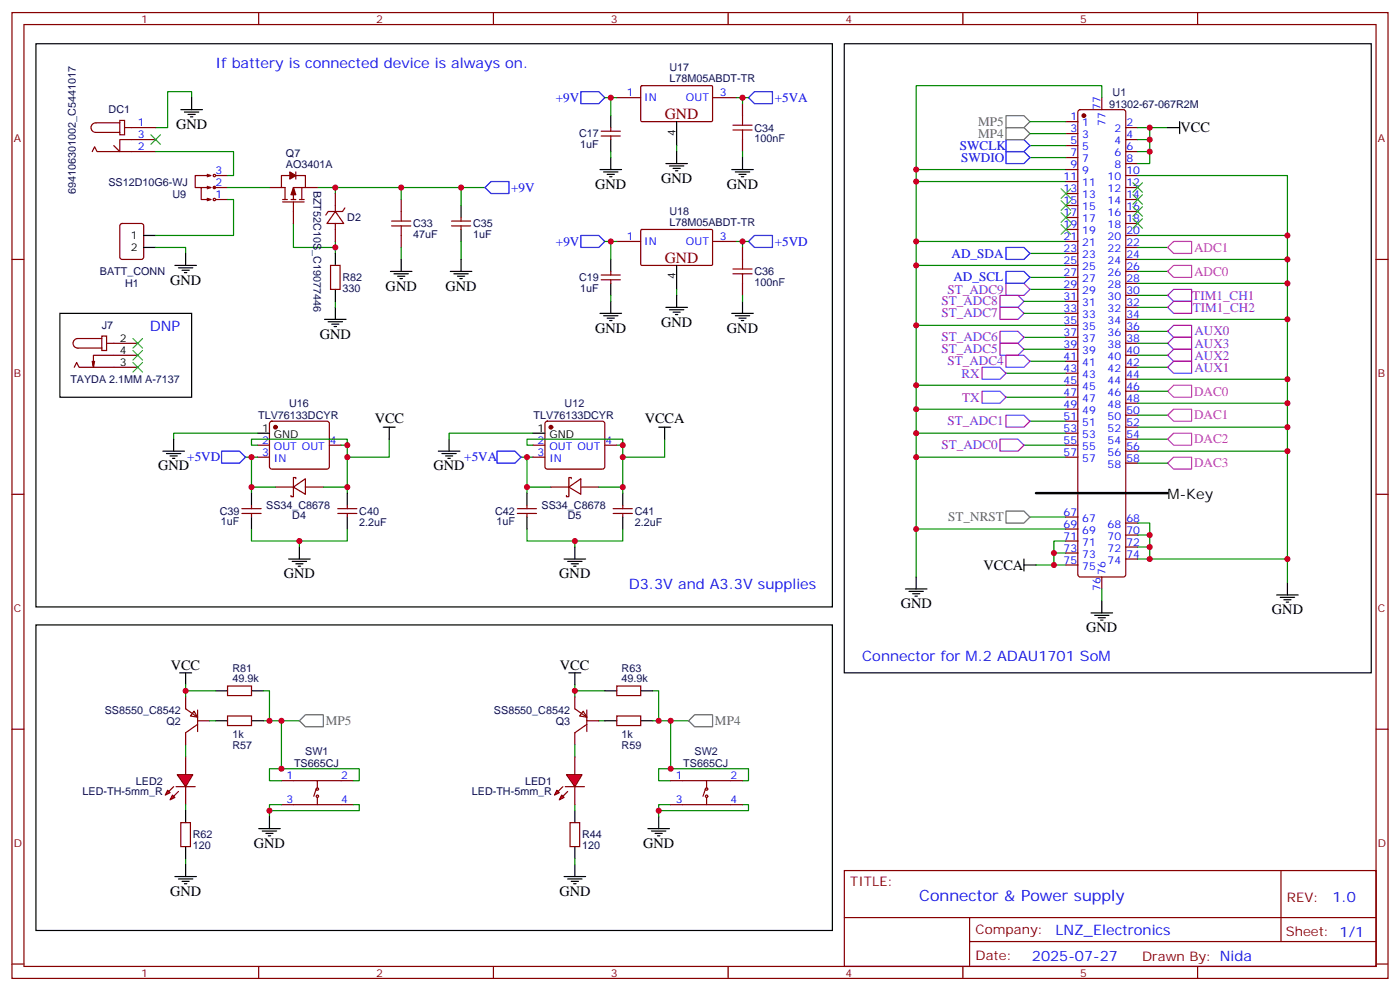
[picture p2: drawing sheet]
<svg xmlns="http://www.w3.org/2000/svg" width="412mm" height="292mm" viewBox="0 0 412 292" stroke-linecap="round" stroke-linejoin="round" font-family="sans-serif">
<g fill="none" stroke="#870000" stroke-width=".35">
<path d="M3.5 3.7h405.4v284.3h-405.4zM7.1 7.2h398.2v277.3h-398.2zM76.2 3.7v3.5M145.3 3.7v3.5M214.5 3.7v3.5M283.6 3.7v3.5M352.8 3.7v3.5M177.1 38.6h5.6M179.9 37.6v1M181.7 28.8h7M188.8 25.4l.3-.2 20.6 .1 .2 .3-.1 10-.3 .2h-20.6l-.2-.3zM209.9 28.8h7.1"/>
<path d="M218.7 30.5v3.5M314 35.8h3.5M314 39.3h3.5M317.7 32.5l.5-.2h12.7l.5 .2 .2 .5v136.2l-.2 .5-.5 .2h-12.7l-.5-.3-.2-.4v-136.2zM324.6 28.8v3.5M331.6 37.6h3.5M79.4 55.2h3.5M83.3 58.7h1.4M83.3 59.4h6.3M85.4 51.7h-2.5v3.5h1.1v3.5M85.7 58.7h1.4M86.4 59.4v6.4"/>
<path d="M87.1 51.7h2.9v3.5M87.1 50.6v2.1M88.2 58.7h1.4M88.9 55.2v3.5M90 55.2h-3.6v3.5M90 55.2h3.5M98.8 57v5.3M118.2 58.7v3.6M177.1 40h5.6M179.9 40v1.1M218.7 41.1v3.5M314 42.9h3.5"/>
<path d="M314 46.4h3.5M314 49.9h3.5M314 53.4h3.5M314 57h3.5M331.6 58.7h3.5M331.6 55.2h3.5M331.6 51.7h3.5M331.6 48.2h3.5M331.6 44.6h3.5M331.6 41.1h3.5M3.5 76.4h3.6M97.4 78.1h2.8v7.1h-2.8z"/>
<path d="M98.8 62.3l2.4 3.5h-4.9zM98.8 65.8v5.3M101.6 61.2l-.7 1.1h-4.2l-.7 1M118.2 69.3v3.5M133 66.5h5.6M133 65.1h5.6M135.8 64v1.1M135.8 66.5v1.1M179.9 79.9v1.1M181.7 71.1h7M188.8 67.7l.3-.1h20.6l.2 .3-.1 10.1-.3 .1h-20.6l-.2-.3zM209.9 71.1h7.1"/>
<path d="M218.7 72.8v3.6M314 60.5h3.5M314 64h3.5M314 67.6h3.5M314 71.1h3.5M314 74.6h3.5M314 78.1h3.5M331.6 76.4h3.5M331.6 79.9h3.5M331.6 72.8h3.5M331.6 69.3h3.5M331.6 65.8h3.5"/>
<path d="M331.6 62.3h3.5M405.3 76.4h3.6M177.1 82.4h5.6M177.1 81h5.6M179.9 82.4v1M218.7 83.4v3.6M314 81.7h3.5M314 85.2h3.5M314 88.7h3.5M314 92.3h3.5M314 95.8h3.5M314 99.3h3.5"/>
<path d="M331.6 97.5h3.5M331.6 94h3.5M331.6 90.5h3.5M331.6 87h3.5M331.6 83.4h3.5M314 102.8h3.5M314 106.4h3.5M314 109.9h3.5M314 113.4h3.5M314 116.9h3.5M331.6 118.7h3.5M331.6 115.2h3.5"/>
<path d="M331.6 111.7h3.5M331.6 108.1h3.5M331.6 104.6h3.5M331.6 101.1h3.5M75.8 131.1h3.6M75.8 134.6h3.6M79.6 124.2l.5-.2h16.2l.5 .2 .2 .5v12.7l-.2 .5-.5 .2h-16.2l-.5-.2-.2-.5v-12.7zM97 131.1h3.5M157 131.1h3.5M157 134.6h3.5M160.7 124.2l.5-.2h16.2l.5 .2 .3 .5v12.7l-.3 .5-.5 .2h-16.2l-.5-.2-.2-.5v-12.7zM178.2 131.1h3.5"/>
<path d="M314 120.5h3.5M314 124h3.5M314 127.5h3.5M314 131.1h3.5M314 134.6h3.5M331.6 136.3h3.5M331.6 132.8h3.5M331.6 129.3h3.5M331.6 125.8h3.5M331.6 122.2h3.5M3.5 145.5h3.6M71.3 151.2h5.6"/>
<path d="M71.3 149.8h5.6M74.1 148.7v1.1M74.1 151.2v1M81.1 143.4h5.3M86.4 143.4l3.6-2.5v4.6zM86.4 143.4v2.8h-.7v-.3M87.1 140.9v-.3h-.7v2.8M90 143.4h5.2M99.5 151.2h5.6M99.5 149.8h5.6M102.3 148.7v1.1M102.3 151.2v1"/>
<path d="M152.4 151.2h5.6M152.4 149.8h5.6M155.2 148.7v1.1M155.2 151.2v1M162.3 143.4h5.3M167.6 143.4l3.5-2.5v4.6zM167.6 143.4v2.8h-.7v-.3M168.3 140.9v-.3h-.7v2.8M171.1 143.4h5.3M180.6 151.2h5.7M180.6 149.8h5.7M183.4 148.7v1.1"/>
<path d="M183.4 151.2v1M314 152.2h3.5M314 155.8h3.5M314 159.3h3.5M331.6 157.5h3.5M331.6 154h3.5M405.3 145.5h3.6M314 162.8h3.5M314 166.3h3.5M324.6 169.9v3.5M331.6 164.6h3.5M331.6 161h3.5"/>
<path d="M3.5 214.7h3.6M405.3 214.7h3.6M248.7 256.3h156.6v28.2h-156.6zM377.3 256.3v20.9M248.7 270.1h156.5M285.6 277.2h119.6M285.6 270.1v14.2M3.5 283.8h3.6M76.2 284.5v3.5M145.3 284.5v3.5M214.5 284.5v3.5M283.6 284.5v3.5"/>
<path d="M352.8 284.5v3.5M405.3 283.8h3.6"/>
</g>
<g fill="none" stroke="#000" stroke-width=".35">
<path d="M10.6 12.9h234.6v165.8h-234.6zM248.7 12.9h155.2v185.2h-155.2zM53.3 32.3h6.3M54.3 33h4.3M55.4 33.7h2.1M56.1 34.4h.7M56.4 28.8v3.5M179.9 34v3.6M199.3 35.8v7.1M344 37.6h3.5M347.5 35.8v3.5M176.7 49.9h6.4"/>
<path d="M177.8 50.6h4.2M178.9 51.3h2.1M179.6 52h.7M179.9 41.1v3.5M179.9 46.4v3.5M196.1 48.2h6.4M197.2 48.9h4.2M198.3 49.6h2.1M199 50.3h.7M199.3 44.6v3.6M215.5 49.9h6.4M216.6 50.6h4.2"/>
<path d="M217.7 51.3h2.1M218.4 52h.7M218.7 46.4v3.5M98.8 74.6v3.5M115 79.9h6.4M118.2 76.4v3.5M132.6 79.9h6.4M135.8 60.5v3.5M135.8 67.6v3.5M135.8 76.4v3.5M179.9 76.4v3.5M199.3 78.1v7.1"/>
<path d="M95.6 94h6.4M96.7 94.7h4.2M97.7 95.4h2.1M98.4 96.1h.7M98.8 85.2v3.5M98.8 90.5v3.5M116.1 80.6h4.2M117.1 81.3h2.1M117.8 82h.7M133.7 80.6h4.2M134.8 81.3h2.1M135.5 82h.7"/>
<path d="M176.7 92.3h6.4M177.8 93h4.2M178.9 93.7h2.1M179.6 94.4h.7M179.9 83.4v3.6M179.9 88.7v3.6M196.1 90.5h6.4M197.2 91.2h4.2M198.3 91.9h2.1M199 92.6h.7M199.3 87v3.5M215.5 92.3h6.4"/>
<path d="M216.6 93h4.2M217.7 93.7h2.1M218.4 94.4h.7M218.7 88.7v3.6M48 132.8h6.3M49 133.5h4.3M50.1 134.2h2.1M50.8 134.9h.7M51.2 129.3v3.5M75.8 127.5h3.6M112.9 125.8h3.5M114.7 125.8v3.5"/>
<path d="M129.1 132.8h6.4M130.2 133.5h4.2M131.2 134.2h2.1M131.9 134.9h.7M132.3 129.3v3.5M157 127.5h3.5M194 125.8h3.6M195.8 125.8v3.5M74.1 145.2v3.5M74.1 152.2v3.6M102.3 145.2v3.5M102.3 152.2v3.6"/>
<path d="M155.2 145.2v3.5M155.2 152.2v3.6M183.4 145.2v3.5M183.4 152.2v3.6M85 164.6h6.4M86.1 165.3h4.2M87.1 166h2.2M87.8 166.7h.7M88.2 161v3.6M166.2 164.6h6.3M167.2 165.3h4.2M168.3 166h2.1"/>
<path d="M169 166.7h.7M169.3 161v3.6M266.7 173.4h6.3M267.8 174.1h4.2M268.8 174.8h2.1M269.5 175.5h.7M269.9 169.9v3.5M301.6 166.3h3.6M301.6 164.6v3.5M324.6 176.9v3.5M376.1 175.2h6.3M377.1 175.9h4.3"/>
<path d="M378.2 176.6h2.1M378.9 177.3h.7M379.2 171.6v3.6M321.4 180.4h6.3M322.4 181.2h4.3M323.5 181.9h2.1M324.2 182.6h.7"/>
</g>
<g fill="none" stroke="#008700" stroke-width=".35">
<path d="M56.4 28.8v-1.8h-7v10.6h-3.5M178.2 28.8h3.5M179.9 28.8v5.2M217 28.8h3.5M218.7 28.8v1.7M303.4 35.8h10.6M303.4 39.3h10.6M324.6 28.8v-3.6h-54.7v24.7M335.1 37.6h3.6v3.5h-3.6M338.7 37.6h5.3M93.5 55.2h49.4M98.8 55.2v1.8"/>
<path d="M118.2 55.2v3.5M135.8 55.2v5.3M179.9 44.6v1.8M199.3 42.9v1.7M218.7 44.6v1.8M269.9 53.4v17.7M303.4 46.4h10.6M303.4 42.9h10.6M314 49.9h-44.1v3.5h44.1M335.1 51.7h44.1v17.6M338.7 41.1v3.5h-3.6M338.7 44.6v3.6h-3.6"/>
<path d="M86.4 65.8v7h12.4M98.8 71.1v3.5M118.2 72.8v3.6M135.8 71.1v5.3M178.2 71.1h3.5M179.9 71.1v5.3M217 71.1h3.5M218.7 71.1v1.7M269.9 78.1h44.1M303.4 74.6h10.6M314 71.1h-44.1v63.5h44.1M335.1 69.3h44.1v102.3"/>
<path d="M335.1 76.4h44.1M335.1 79.9h8.9M335.1 72.8h8.9M98.8 88.7v1.8M179.9 87v1.7M199.3 85.2v1.8M218.7 87v1.7M269.9 95.8h44.1M301.6 88.7h12.4M301.6 92.3h12.4M301.6 99.3h12.4M303.4 81.7h10.6"/>
<path d="M303.4 85.2h10.6M335.1 94h44.1M335.1 83.4h44.1M335.1 90.5h8.9M335.1 87h8.9M335.1 97.5h8.9M269.9 113.4h44.1M296.3 109.9h17.7M296.3 116.9h17.7M301.6 102.8h12.4M303.4 106.4h10.6M335.1 111.7h44.1"/>
<path d="M335.1 118.7h44.1M335.1 108.1h8.9M335.1 115.2h8.9M335.1 104.6h8.9M335.1 101.1h8.9M72.3 134.6h1.8M75.8 127.5h-24.6v1.8M75.8 134.6h-1.7v10.6M75.8 131.1h-1.7v-1.8h28.2v1.8M100.5 131.1h1.8v14.1M114.7 129.3v5.3h-12.4M153.5 134.6h1.7"/>
<path d="M157 134.6h-1.8v10.6M157 127.5h-24.7v1.8M157 131.1h-1.8v-1.8h28.2v1.8M181.7 131.1h1.7v14.1M195.8 129.3v5.3h-12.4M269.9 127.5h44.1M269.9 120.5h44.1M269.9 134.6v21.2M301.6 131.1h12.4M303.4 124h10.6M335.1 132.8h44.1M335.1 129.3h8.9"/>
<path d="M335.1 122.2h8.9M335.1 125.8h44.1M335.1 136.3h8.9M74.1 155.8v3.5h28.2v-3.5M74.1 143.4h7M88.2 159.3v1.7M95.2 143.4h7.1M155.2 155.8v3.5h28.2v-3.5M155.2 143.4h7.1M169.3 159.3v1.7M176.4 143.4h7M303.4 152.2h10.6"/>
<path d="M314 155.8h-44.1v14.1M314 159.3h-3.6v3.5M335.1 157.5h3.6v3.5h-3.6M335.1 154h3.6v3.5M305.2 166.3h8.8M314 162.8h-3.6v3.5M324.6 173.4v3.5M338.7 161v3.6h-3.6M338.7 164.6h40.5"/>
</g>
<path d="M296.3 34h5.3l1.8 1.8-1.8 1.8h-5.3zM296.3 37.6h5.3l1.8 1.7-1.8 1.8h-5.3zM296.3 150.5h5.3l1.8 1.7-1.8 1.8h-5.3z" fill="none" stroke="#666" stroke-width=".35"/>
<g fill="none" stroke="#90f" stroke-width=".35">
<path d="M294.6 87h5.3l1.7 1.7-1.7 1.8h-5.3zM294.6 90.5h5.3l1.7 1.8-1.7 1.7h-5.3zM294.6 97.5h5.3l1.7 1.8-1.7 1.8h-5.3zM296.3 83.4h5.3l1.8 1.8-1.8 1.8h-5.3zM344 97.5l1.7-1.7h5.3v3.5h-5.3zM345.7 99.3h5.3v3.5h-5.3l-1.7-1.7zM345.7 85.2h5.3v3.5h-5.3l-1.7-1.7zM345.7 88.7h5.3v3.6h-5.3l-1.7-1.8zM289.3 115.2h5.3l1.7 1.7-1.7 1.8h-5.3zM289.3 108.1h5.3l1.7 1.8-1.7 1.8h-5.3zM294.6 101.1h5.3l1.7 1.7-1.7 1.8h-5.3zM296.3 104.6h5.3l1.8 1.8-1.8 1.7h-5.3z"/>
<path d="M344 104.6l1.7-1.8h5.3v3.6h-5.3zM345.7 106.4h5.3v3.5h-5.3l-1.7-1.8zM294.6 129.3h5.3l1.7 1.8-1.7 1.7h-5.3zM296.3 122.2h5.3l1.8 1.8-1.8 1.8h-5.3z"/>
</g>
<path d="M171.1 27h5.3l1.8 1.8-1.8 1.7h-5.3zM220.5 28.8l1.7-1.8h5.3v3.5h-5.3zM144.6 53.4h5.3v3.6h-5.3l-1.7-1.8zM296.3 41.1h5.3l1.8 1.8-1.8 1.7h-5.3zM296.3 44.6h5.3l1.8 1.8-1.8 1.8h-5.3zM171.1 69.3h5.3l1.8 1.8-1.8 1.7h-5.3zM220.5 71.1l1.7-1.8h5.3v3.5h-5.3zM296.3 79.9h5.3l1.8 1.8-1.8 1.7h-5.3zM296.3 72.8h5.3l1.8 1.8-1.8 1.8h-5.3zM65.3 132.8h5.3l1.7 1.8-1.7 1.7h-5.3zM146.4 132.8h5.3l1.8 1.8-1.8 1.7h-5.3z" fill="none" stroke="#00f" stroke-width=".35"/>
<g fill="#870000" stroke="#870000" stroke-width=".35">
<path d="M86.4 55.2l.7 2.1h-1.4z"/>
<path d="M85.4 50.6l1.7 1.1-1.7 1z"/>
<circle cx="319.3" cy="34" r=".53"/>
<circle cx="81.1" cy="125.8" r=".53"/>
<circle cx="162.3" cy="125.8" r=".53"/>
</g>
<path d="M345.7 71.1h5.3v3.5h-5.3l-1.7-1.8zM345.7 78.1h5.3v3.6h-5.3l-1.7-1.8zM345.7 113.4h5.3v3.5h-5.3l-1.7-1.7zM344 129.3l1.7-1.8h5.3v3.6h-5.3zM344 136.3l1.7-1.7h5.3v3.5h-5.3zM345.7 120.5h5.3v3.5h-5.3l-1.7-1.8z" fill="none" stroke="#f0f" stroke-width=".35"/>
<g fill="none" stroke="#3c3" stroke-width=".35">
<path d="M312.6 55.6l2.8 2.8M312.6 59.1l2.8 2.8M315.4 55.6l-2.8 2.8M315.4 59.1l-2.8 2.8M333.7 53.8l2.8 2.8M333.7 57.3l2.8 2.8M336.5 53.8l-2.8 2.8M336.5 57.3l-2.8 2.8M312.6 62.6l2.8 2.8M312.6 66.1l2.8 2.9M315.4 62.6l-2.8 2.8M315.4 66.1l-2.8 2.9"/>
<path d="M333.7 60.9l2.8 2.8M333.7 64.4l2.8 2.8M336.5 60.9l-2.8 2.8M336.5 64.4l-2.8 2.8"/>
</g>
<path d="M305.2 145.2h38.8" fill="none" stroke="#000" stroke-width=".71"/>
<path d="M215.9 38.3h5.6M215.9 36.9h5.6M218.7 34v2.9M218.7 38.3v2.8M115.4 66.5h5.6M115.4 65.1h5.6M118.2 62.3v2.8M118.2 66.5v2.8M215.9 79.2h5.6M218.7 76.4v2.8M215.9 80.6h5.6M218.7 80.6v2.8" fill="none" stroke="#a10000" stroke-width=".35"/>
<g fill="#f00" stroke="#870000" stroke-width=".35">
<path d="M52.2 228.1h4.6l-2.1 3.5z"/>
<path d="M51.9 231.6h5.6z"/>
</g>
<g fill="#870000" stroke="#870000" stroke-width=".35">
<path d="M51.2 231.6l-1.5 1.4z"/>
<path d="M52.6 233l-1.4 1.4z"/>
</g>
<g fill="#f00" stroke="#870000" stroke-width=".35">
<path d="M49.4 232.7l.7 .7-1.4 .7z"/>
<path d="M50.8 234.1l.7 .7-1.4 .7z"/>
</g>
<g fill="none" stroke="#870000" stroke-width=".35">
<path d="M54.7 205.1v3.6l3.5 2.4M57.1 209.4l1.1 1.7-2.1-.3zM58.2 213.3l-3.5 2.4v3.6M58.2 209v6.4M58.2 212.2h3.5M67 202h7.1v2.8h-7.1zM67 210.8h7.1v2.8h-7.1zM169.3 205.1v3.6l3.6 2.4M171.8 209.4l1.1 1.7-2.2-.3zM172.9 212.2h3.5M172.9 209v6.4M172.9 213.3l-3.6 2.4v3.6"/>
<path d="M181.7 210.8h7v2.8h-7zM181.7 202h7v2.8h-7zM54.7 222.8v5.3M54.7 231.6v5.3M82.9 229.8h21.2M82.9 236.9h21.2M93.1 232.3l-.7 2.1M93.5 234.8v2.1M93.5 229.8v2.2M197.6 229.8h21.1M197.6 236.9h21.1M207.8 232.3l-.7 2.1"/>
<path d="M208.1 234.8v2.1M208.1 229.8v2.2M53.3 242.2h2.8v7h-2.8zM167.9 242.2h2.8v7h-2.8z"/>
<circle cx="93.5" cy="232.3" r=".35"/>
<circle cx="93.5" cy="234.4" r=".35"/>
<circle cx="208.1" cy="234.4" r=".35"/>
<circle cx="208.1" cy="232.3" r=".35"/>
</g>
<g fill="none" stroke="#000" stroke-width=".35">
<path d="M52.9 198.1h3.5M54.7 198.1v3.5M167.6 198.1h3.5M169.3 198.1v3.5M63.5 203.4h3.5M63.5 212.2h3.5M74.1 203.4h3.5M74.1 212.2h3.5M178.2 203.4h3.5M178.2 212.2h3.5M188.7 203.4h3.6M188.7 212.2h3.6"/>
<path d="M54.7 238.7v3.5M169.3 238.7v3.5M51.5 258.1h6.4M52.6 258.8h4.2M53.6 259.5h2.1M54.7 249.2v3.6M54.7 254.5v3.6M76.2 243.9h6.3M77.3 244.7h4.2M78.3 245.4h2.1M79 246.1h.7M79.4 240.4v3.5"/>
<path d="M166.2 258.1h6.3M167.2 258.8h4.2M168.3 259.5h2.1M169.3 249.2v3.6M169.3 254.5v3.6M190.9 243.9h6.3M191.9 244.7h4.2M193 245.4h2.1M193.7 246.1h.7M194 240.4v3.5M54.3 260.2h.7M169 260.2h.7"/>
</g>
<g fill="none" stroke="#008700" stroke-width=".35">
<path d="M54.7 203.4h8.8M54.7 201.6v3.5M54.7 219.3v3.5M61.7 212.2h1.8M77.6 203.4h1.8v8.8M77.6 212.2h10.6M82.9 212.2v14.1M169.3 203.4h8.9M169.3 201.6v3.5M169.3 219.3v3.5M176.4 212.2h1.8M192.3 203.4h1.7v8.8"/>
<path d="M192.3 212.2h10.5M197.6 212.2v14.1M54.7 236.9v1.8M82.9 236.9h-3.5v3.5M82.9 229.8h-3.5v-3.5h26.4v3.5h-1.7M104.1 236.9h1.7v1.8h-26.4M169.3 236.9v1.8M197.6 229.8h-3.6v-3.5h26.5v3.5h-1.8M197.6 236.9h-3.6v3.5M218.7 236.9h1.8v1.8h-26.5M54.7 252.8v1.7M169.3 252.8v1.7"/>
</g>
<g fill="#f00" stroke="#870000" stroke-width=".35">
<path d="M166.9 228.1h4.5l-2.1 3.5z"/>
<path d="M166.5 231.6h5.7z"/>
</g>
<g fill="#870000" stroke="#870000" stroke-width=".35">
<path d="M164.4 233l1.4-1.4z"/>
<path d="M167.2 233l-1.4 1.4z"/>
</g>
<g fill="#f00" stroke="#870000" stroke-width=".35">
<path d="M164 232.7l.7 .7-1.4 .7z"/>
<path d="M165.5 234.1l.7 .7-1.5 .7z"/>
</g>
<g fill="none" stroke="#870000" stroke-width=".35">
<path d="M35.3 35.5h1.4v4.2h-1.4zM35.3 36.2h-7.1a1.41 1.41 0 0 0-1.4 1.4 1.41 1.41 0 0 0 1.4 1.4h7.1M36.7 37.6h9.2M27.2 44.6l.7-1.4 .7 1.4h17.3M45.9 41.1h-10.6v3.5l-1.8-1.7M61 58.4l1.1 .3M61 54.9l1.1 .3M61 51.3l1.1 .4-1.1 .3M61.7 51.7h-4.2v3.5h1.8M62.1 55.2h-2.8v3.5h2.8M62.1 58.7l-1.1 .4M62.1 55.2l-1.1 .4"/>
<path d="M62.8 55.2h4.2M63.5 51.7h3.5M63.5 58.7h3.5M35.5 66l.5-.2h5.6l.7 .4v9.5l-.4 .6-5.9 .1-.7-.5v-9.4zM30 99h1.4v4.2h-1.4zM30 99.7h-7.1a1.41 1.41 0 0 0-1.4 1.4 1.41 1.41 0 0 0 1.4 1.4h7.1M21.9 108.1l.7-1.4 .7 1.4h17.3M27.9 106.4l-.4 1.7M31.4 101.1h9.2M40.6 104.6h-13.1v3.5l-.3-1.7M169.3 222.8v5.3M169.3 231.6v5.3"/>
<circle cx="63.1" cy="58.7" r=".35"/>
<circle cx="63.1" cy="51.7" r=".35"/>
<circle cx="63.1" cy="55.2" r=".35"/>
</g>
<path d="M42.3 69.3h3.6M42.3 72.8h3.6M51.5 78.1h6.4M52.6 78.8h4.2M53.6 79.6h2.1M54.7 74.6v3.5M17.6 92.3h38.8v24.6h-38.8zM54.3 80.3h.7M10.6 184h234.6v89.9h-234.6z" fill="none" stroke="#000" stroke-width=".35"/>
<path d="M45.9 44.6h22.9v7.1h-1.8M67 58.7h1.8v10.6h-22.9M67 55.2h12.4M45.9 72.8h8.8v1.8" fill="none" stroke="#008700" stroke-width=".35"/>
<path d="M44.4 39.7l2.9 2.8M47.3 39.7l-2.9 2.8M39.2 99.7l2.8 2.8M42 99.7l-2.8 2.8M39.2 103.2l2.8 2.8M39.2 106.7l2.8 2.8M42 103.2l-2.8 2.8M42 106.7l-2.8 2.8" fill="none" stroke="#3c3" stroke-width=".35"/>
<path d="M90 210.4h5.2v3.6h-5.2l-1.8-1.8zM204.6 210.4h5.3v3.6h-5.3l-1.8-1.8z" fill="none" stroke="#666" stroke-width=".35"/>
<g fill="#c00">
<circle cx="269.9" cy="127.5" r=".88"/>
<circle cx="269.9" cy="120.5" r=".88"/>
<circle cx="269.9" cy="113.4" r=".88"/>
<circle cx="269.9" cy="95.8" r=".88"/>
<circle cx="310.4" cy="166.3" r=".88"/>
<circle cx="310.4" cy="162.8" r=".88"/>
<circle cx="269.9" cy="78.1" r=".88"/>
<circle cx="338.7" cy="161" r=".88"/>
<circle cx="338.7" cy="37.6" r=".88"/>
<circle cx="338.7" cy="41.1" r=".88"/>
<circle cx="338.7" cy="157.5" r=".88"/>
<circle cx="338.7" cy="44.6" r=".88"/>
<circle cx="379.2" cy="76.4" r=".88"/>
<circle cx="379.2" cy="83.4" r=".88"/>
<circle cx="379.2" cy="132.8" r=".88"/>
<circle cx="379.2" cy="125.8" r=".88"/>
<circle cx="379.2" cy="118.7" r=".88"/>
<circle cx="379.2" cy="111.7" r=".88"/>
<circle cx="379.2" cy="94" r=".88"/>
<circle cx="338.7" cy="164.6" r=".88"/>
<circle cx="379.2" cy="164.6" r=".88"/>
<circle cx="379.2" cy="69.3" r=".88"/>
<circle cx="269.9" cy="53.4" r=".88"/>
<circle cx="269.9" cy="71.1" r=".88"/>
<circle cx="269.9" cy="155.8" r=".88"/>
<circle cx="269.9" cy="134.6" r=".88"/>
<circle cx="269.9" cy="49.9" r=".88"/>
<circle cx="118.2" cy="55.2" r=".88"/>
<circle cx="135.8" cy="55.2" r=".88"/>
<circle cx="74.1" cy="134.6" r=".88"/>
<circle cx="88.2" cy="159.3" r=".88"/>
<circle cx="102.3" cy="134.6" r=".88"/>
<circle cx="183.4" cy="134.6" r=".88"/>
<circle cx="169.3" cy="159.3" r=".88"/>
<circle cx="155.2" cy="134.6" r=".88"/>
<circle cx="74.1" cy="143.4" r=".88"/>
<circle cx="102.3" cy="143.4" r=".88"/>
<circle cx="155.2" cy="143.4" r=".88"/>
<circle cx="183.4" cy="143.4" r=".88"/>
<circle cx="183.4" cy="131.1" r=".88"/>
<circle cx="102.3" cy="131.1" r=".88"/>
<circle cx="98.8" cy="72.8" r=".88"/>
<circle cx="98.8" cy="55.2" r=".88"/>
<circle cx="179.9" cy="28.8" r=".88"/>
<circle cx="179.9" cy="71.1" r=".88"/>
<circle cx="218.7" cy="28.8" r=".88"/>
<circle cx="218.7" cy="71.1" r=".88"/>
<circle cx="79.4" cy="212.2" r=".88"/>
<circle cx="54.7" cy="203.4" r=".88"/>
<circle cx="79.4" cy="238.7" r=".88"/>
<circle cx="82.9" cy="212.2" r=".88"/>
<circle cx="82.9" cy="226.3" r=".88"/>
<circle cx="197.6" cy="226.3" r=".88"/>
<circle cx="197.6" cy="212.2" r=".88"/>
<circle cx="194" cy="238.7" r=".88"/>
<circle cx="169.3" cy="203.4" r=".88"/>
<circle cx="194" cy="212.2" r=".88"/>
</g>
<g font-size="4.6" fill="#800">
<text x="195.8" y="35.1">GND</text>
<text x="195.8" y="77.4">GND</text>
</g>
<text font-size="4.6" fill="#00f" x="270.8" y="265.3">Connector &amp; Power supply</text>
<g font-size="4.2" fill="#00f">
<text x="63.5" y="19.9">If battery is connected device is always on.</text>
<text x="44.1" y="97.5">DNP</text>
<text x="185.2" y="173.4">D3.3V and A3.3V supplies</text>
<text x="254" y="194.6">Connector for M.2 ADAU1701 SoM</text>
<text x="392.5" y="265.6">1.0</text>
<text x="310.9" y="275.1">LNZ_Electronics</text>
<text x="304" y="282.9">2025-07-27</text>
</g>
<g font-size="4.2">
<text x="51.9" y="37.9">GND</text>
<text x="347.7" y="39">VCC</text>
<text x="194.7" y="53.8">GND</text>
<text x="175.3" y="55.6">GND</text>
<text x="214.1" y="55.6">GND</text>
<text x="50.1" y="83.8">GND</text>
<text x="113.6" y="85.5">GND</text>
<text x="131.2" y="85.5">GND</text>
<text x="94.2" y="99.7">GND</text>
<text x="175.3" y="97.9">GND</text>
<text x="194.7" y="96.1">GND</text>
<text x="214.1" y="97.9">GND</text>
<text x="110.4" y="124.7">VCC</text>
<text x="189.9" y="124.7">VCCA</text>
<text x="46.6" y="138.5">GND</text>
<text x="127.7" y="138.5">GND</text>
<text x="344" y="146.9">M-Key</text>
<text x="289.7" y="167.8">VCCA</text>
<text x="83.6" y="170.2">GND</text>
<text x="164.7" y="170.2">GND</text>
<text x="265.3" y="179">GND</text>
<text x="374.7" y="180.8">GND</text>
<text x="320" y="186.1">GND</text>
<text x="50.3" y="197.4">VCC</text>
<text x="164.9" y="197.4">VCC</text>
<text x="74.8" y="249.6">GND</text>
<text x="189.4" y="249.6">GND</text>
<text x="50.1" y="263.7">GND</text>
<text x="164.8" y="263.7">GND</text>
</g>
<g font-size="3.9" fill="#00f">
<text x="163.7" y="30.1">+9V</text>
<text x="228.2" y="30.1">+5VA</text>
<text x="282.7" y="44.1">SWCLK</text>
<text x="283.1" y="47.6">SWDIO</text>
<text x="150.5" y="56.4">+9V</text>
<text x="163.8" y="72.4">+9V</text>
<text x="228.2" y="72.4">+5VD</text>
<text x="280.3" y="75.8">AD_SDA</text>
<text x="280.9" y="82.9">AD_SCL</text>
<text x="55.2" y="135.7">+5VD</text>
<text x="136.8" y="135.8">+5VA</text>
</g>
<g font-size="3.9" fill="#666">
<text x="288.1" y="37.2">MP5</text>
<text x="288.1" y="40.7">MP4</text>
<text x="279.3" y="153.5">ST_NRST</text>
<text x="96" y="213.3">MP5</text>
<text x="210.6" y="213.3">MP4</text>
</g>
<g font-size="3.9" fill="#f0f">
<text x="351.7" y="74.1">ADC1</text>
<text x="351.7" y="81.2">ADC0</text>
<text x="351.7" y="116.4">DAC0</text>
<text x="351.7" y="123.5">DAC1</text>
<text x="351.7" y="130.5">DAC2</text>
<text x="351.7" y="137.6">DAC3</text>
</g>
<g font-size="3.9" fill="#90f">
<text x="277.3" y="89.9">ST_ADC8</text>
<text x="279.1" y="86.4">ST_ADC9</text>
<text x="351.2" y="88.3">TIM1_CH1</text>
<text x="277.3" y="93.5">ST_ADC7</text>
<text x="351.3" y="91.8">TIM1_CH2</text>
<text x="277.3" y="100.5">ST_ADC6</text>
<text x="351.8" y="98.7">AUX0</text>
<text x="277.3" y="104">ST_ADC5</text>
<text x="279.1" y="107.6">ST_ADC4</text>
<text x="351.8" y="106">AUX2</text>
<text x="351.8" y="102.4">AUX3</text>
<text x="283.2" y="111.1">RX</text>
<text x="351.8" y="109.5">AUX1</text>
<text x="283.4" y="118.2">TX</text>
<text x="279.1" y="125.2">ST_ADC1</text>
<text x="277.3" y="132.3">ST_ADC0</text>
</g>
<g font-size="3.9" fill="#800">
<text x="250.5" y="260.9">TITLE:</text>
<text x="379.1" y="265.6">REV:</text>
<text x="287.4" y="275.1">Company:</text>
<text x="378.7" y="275.7">Sheet: 1/1</text>
<text x="287.4" y="282.8">Date:</text>
<text x="336.4" y="282.8">Drawn By: Nida</text>
</g>
<g font-size="3.2" fill="#800">
<text x="41.6" y="6.7">1</text>
<text x="110.8" y="6.7">2</text>
<text x="179.9" y="6.7">3</text>
<text x="249.1" y="6.7">4</text>
<text x="318.2" y="6.7">5</text>
<text x="4.1" y="41.8">A</text>
<text x="405.9" y="41.8">A</text>
<text x="4.1" y="110.9">B</text>
<text x="405.9" y="110.9">B</text>
<text x="4.1" y="180.1">C</text>
<text x="405.9" y="180.1">C</text>
<text x="4.1" y="249.2">D</text>
<text x="405.9" y="249.2">D</text>
<text x="41.6" y="287.5">1</text>
<text x="110.8" y="287.5">2</text>
<text x="179.9" y="287.5">3</text>
<text x="249.1" y="287.5">4</text>
<text x="318.2" y="287.5">5</text>
</g>
<g font-size="3.2" fill="#000080">
<text x="197.2" y="21">U17</text>
<text x="197.2" y="24.2">L78M05ABDT-TR</text>
<text x="327.7" y="28.1">U1</text>
<text x="32" y="33.4">DC1</text>
<text x="326.7" y="31.6">91302-67-067R2M</text>
<text x="170.6" y="40.5">C17</text>
<text x="222.2" y="41.9">100nF</text>
<text x="222.2" y="38.7">C34</text>
<text x="84.2" y="46.3">Q7</text>
<text x="170.9" y="43.7">1uF</text>
<text x="84.2" y="49.6">AO3401A</text>
<text x="22.3" y="57.1" transform="rotate(-90 22.3 57.1)">694106301002_C5441017</text>
<text x="31.9" y="54.6">SS12D10G6-WJ</text>
<text x="50.8" y="58.1">U9</text>
<text x="92.3" y="56.1" transform="rotate(90 92.3 56.1)">BZT52C10S_C19077446</text>
<text x="102.3" y="65.2">D2</text>
<text x="197.2" y="63.3">U18</text>
<text x="121.7" y="70.1">47uF</text>
<text x="121.7" y="67">C33</text>
<text x="139.3" y="70.2">1uF</text>
<text x="139.3" y="66.9">C35</text>
<text x="197.2" y="66.5">L78M05ABDT-TR</text>
<text x="29.4" y="81.1">BATT_CONN</text>
<text x="100.9" y="82.8">R82</text>
<text x="170.6" y="82.8">C19</text>
<text x="222.2" y="81.1">C36</text>
<text x="36.9" y="84.6">H1</text>
<text x="100.9" y="86">330</text>
<text x="170.9" y="86">1uF</text>
<text x="222.2" y="84.2">100nF</text>
<text x="30" y="97">J7</text>
<text x="20.7" y="112.8">TAYDA 2.1MM A-7137</text>
<text x="85.2" y="119.9">U16</text>
<text x="166.3" y="119.9">U12</text>
<text x="76.1" y="123.4">TLV76133DCYR</text>
<text x="157.2" y="123.4">TLV76133DCYR</text>
<text x="78.4" y="150">SS34_C8678</text>
<text x="159.5" y="150">SS34_C8678</text>
<text x="64.7" y="151.5">C39</text>
<text x="65.1" y="154.7">1uF</text>
<text x="86.1" y="152.9">D4</text>
<text x="105.8" y="154.8">2.2uF</text>
<text x="105.8" y="151.6">C40</text>
<text x="145.9" y="151.5">C42</text>
<text x="146.2" y="154.7">1uF</text>
<text x="167.2" y="152.9">D5</text>
<text x="187" y="154.8">2.2uF</text>
<text x="187" y="151.6">C41</text>
<text x="68.4" y="197.7">R81</text>
<text x="183.1" y="197.7">R63</text>
<text x="68.4" y="200.9">49.9k</text>
<text x="183.1" y="200.9">49.9k</text>
<text x="30.9" y="210.3">SS8550_C8542</text>
<text x="49" y="213.5">Q2</text>
<text x="145.5" y="210.3">SS8550_C8542</text>
<text x="163.7" y="213.5">Q3</text>
<text x="68.4" y="217.1">1k</text>
<text x="68.4" y="220.4">R57</text>
<text x="183.1" y="217.1">1k</text>
<text x="183.1" y="220.4">R59</text>
<text x="86.6" y="225.7">TS665CJ</text>
<text x="89.9" y="222.2">SW1</text>
<text x="201.3" y="225.7">TS665CJ</text>
<text x="204.6" y="222.2">SW2</text>
<text x="40" y="231">LED2</text>
<text x="154.7" y="231">LED1</text>
<text x="24.3" y="234.1">LED-TH-5mm_R</text>
<text x="139" y="234.1">LED-TH-5mm_R</text>
<text x="56.8" y="250">120</text>
<text x="56.8" y="246.8">R62</text>
<text x="171.4" y="250">120</text>
<text x="171.4" y="246.8">R44</text>
</g>
<g font-size="3.2" fill="#00f">
<text x="184.6" y="28.4">1</text>
<text x="189.8" y="29.8">IN</text>
<text x="202.1" y="29.8">OUT</text>
<text x="212" y="28.4">3</text>
<text x="315.3" y="35.5">1</text>
<text x="324.2" y="32.3" transform="rotate(-90 324.2 32.3)">77</text>
<text x="40.6" y="37.2">1</text>
<text x="40.6" y="40.7">3</text>
<text x="315.3" y="39">3</text>
<text x="318.8" y="37.2">1</text>
<text x="318.8" y="40.7">3</text>
<text x="325.6" y="37" transform="rotate(-90 325.6 37)">77</text>
<text x="328.3" y="39">2</text>
<text x="331.8" y="40.7">4</text>
<text x="331.8" y="37.2">2</text>
<text x="40.6" y="44.3">2</text>
<text x="315.3" y="42.5">5</text>
<text x="315.3" y="46">7</text>
<text x="318.8" y="44.3">5</text>
<text x="318.8" y="47.8">7</text>
<text x="328.3" y="46">6</text>
<text x="328.3" y="42.5">4</text>
<text x="331.8" y="47.8">8</text>
<text x="331.8" y="44.3">6</text>
<text x="63.5" y="51.3">3</text>
<text x="313.3" y="53.1">11</text>
<text x="315.3" y="49.6">9</text>
<text x="318.8" y="51.3">9</text>
<text x="326.3" y="53.1">10</text>
<text x="328.3" y="49.6">8</text>
<text x="331.8" y="51.3">10</text>
<text x="63.5" y="54.9">2</text>
<text x="63.5" y="58.4">1</text>
<text x="313.3" y="56.6">13</text>
<text x="318.8" y="54.9">11</text>
<text x="318.8" y="58.4">13</text>
<text x="326.3" y="56.6">12</text>
<text x="331.8" y="58.4">14</text>
<text x="331.8" y="54.9">12</text>
<text x="313.3" y="60.1">15</text>
<text x="313.3" y="63.7">17</text>
<text x="318.8" y="61.9">15</text>
<text x="318.8" y="65.4">17</text>
<text x="326.3" y="63.7">16</text>
<text x="326.3" y="60.1">14</text>
<text x="331.8" y="65.4">18</text>
<text x="331.8" y="61.9">16</text>
<text x="184.6" y="70.7">1</text>
<text x="212" y="70.7">3</text>
<text x="313.3" y="67.2">19</text>
<text x="313.3" y="70.7">21</text>
<text x="318.8" y="69">19</text>
<text x="326.3" y="70.7">20</text>
<text x="326.3" y="67.2">18</text>
<text x="331.8" y="69">20</text>
<text x="189.8" y="72.1">IN</text>
<text x="202.1" y="72.1">OUT</text>
<text x="313.3" y="74.3">23</text>
<text x="313.3" y="77.8">25</text>
<text x="318.8" y="72.5">21</text>
<text x="318.8" y="76">23</text>
<text x="326.3" y="77.8">24</text>
<text x="326.3" y="74.3">22</text>
<text x="331.8" y="76">24</text>
<text x="331.8" y="72.5">22</text>
<text x="313.3" y="81.3">27</text>
<text x="318.8" y="79.6">25</text>
<text x="318.8" y="83.1">27</text>
<text x="326.3" y="81.3">26</text>
<text x="331.8" y="83.1">28</text>
<text x="331.8" y="79.6">26</text>
<text x="313.3" y="84.8">29</text>
<text x="313.3" y="88.4">31</text>
<text x="318.8" y="86.6">29</text>
<text x="326.3" y="88.4">30</text>
<text x="326.3" y="84.8">28</text>
<text x="331.8" y="86.6">30</text>
<text x="313.3" y="91.9">33</text>
<text x="313.3" y="95.4">35</text>
<text x="318.8" y="90.1">31</text>
<text x="318.8" y="93.7">33</text>
<text x="326.3" y="95.4">34</text>
<text x="326.3" y="91.9">32</text>
<text x="331.8" y="93.7">34</text>
<text x="331.8" y="90.1">32</text>
<text x="313.3" y="99">37</text>
<text x="318.8" y="97.2">35</text>
<text x="318.8" y="100.7">37</text>
<text x="326.3" y="99">36</text>
<text x="331.8" y="100.7">38</text>
<text x="331.8" y="97.2">36</text>
<text x="313.3" y="102.5">39</text>
<text x="313.3" y="106">41</text>
<text x="318.8" y="104.2">39</text>
<text x="318.8" y="107.8">41</text>
<text x="326.3" y="106">40</text>
<text x="326.3" y="102.5">38</text>
<text x="331.8" y="107.8">42</text>
<text x="331.8" y="104.2">40</text>
<text x="313.3" y="109.5">43</text>
<text x="313.3" y="113.1">45</text>
<text x="318.8" y="111.3">43</text>
<text x="326.3" y="113.1">44</text>
<text x="326.3" y="109.5">42</text>
<text x="331.8" y="111.3">44</text>
<text x="313.3" y="116.6">47</text>
<text x="318.8" y="114.8">45</text>
<text x="318.8" y="118.4">47</text>
<text x="326.3" y="116.6">46</text>
<text x="331.8" y="118.4">48</text>
<text x="331.8" y="114.8">46</text>
<text x="313.3" y="120.1">49</text>
<text x="313.3" y="123.6">51</text>
<text x="318.8" y="121.9">49</text>
<text x="318.8" y="125.4">51</text>
<text x="326.3" y="123.6">50</text>
<text x="326.3" y="120.1">48</text>
<text x="331.8" y="125.4">52</text>
<text x="331.8" y="121.9">50</text>
<text x="77.2" y="130.7">2</text>
<text x="97.2" y="130.7">4</text>
<text x="158.3" y="130.7">2</text>
<text x="178.3" y="130.7">4</text>
<text x="313.3" y="127.2">53</text>
<text x="313.3" y="130.7">55</text>
<text x="318.8" y="128.9">53</text>
<text x="326.3" y="130.7">54</text>
<text x="326.3" y="127.2">52</text>
<text x="331.8" y="128.9">54</text>
<text x="77.2" y="134.2">3</text>
<text x="80.7" y="132.5">OUT OUT</text>
<text x="80.7" y="136">IN</text>
<text x="158.3" y="134.2">3</text>
<text x="161.8" y="132.5">OUT OUT</text>
<text x="161.8" y="136">IN</text>
<text x="313.3" y="134.2">57</text>
<text x="318.8" y="132.5">55</text>
<text x="318.8" y="136">57</text>
<text x="326.3" y="137.8">58</text>
<text x="326.3" y="134.2">56</text>
<text x="331.8" y="136">58</text>
<text x="331.8" y="132.5">56</text>
<text x="313.3" y="151.9">67</text>
<text x="313.3" y="155.4">69</text>
<text x="318.8" y="153.6">67</text>
<text x="326.3" y="155.4">68</text>
<text x="331.8" y="153.6">68</text>
<text x="313.3" y="158.9">71</text>
<text x="318.8" y="157.2">69</text>
<text x="318.8" y="160.7">71</text>
<text x="326.3" y="158.9">70</text>
<text x="331.8" y="160.7">72</text>
<text x="331.8" y="157.2">70</text>
<text x="313.3" y="162.5">73</text>
<text x="313.3" y="166">75</text>
<text x="318.8" y="164.2">73</text>
<text x="318.8" y="167.7">75</text>
<text x="326.3" y="166">74</text>
<text x="326.3" y="162.5">72</text>
<text x="331.8" y="164.2">74</text>
<text x="324.2" y="173.9" transform="rotate(-90 324.2 173.9)">76</text>
<text x="325.6" y="169.2" transform="rotate(-90 325.6 169.2)">76</text>
<text x="84.4" y="229.5">1</text>
<text x="100.5" y="229.5">2</text>
<text x="199.1" y="229.5">1</text>
<text x="215.2" y="229.5">2</text>
<text x="84.4" y="236.5">3</text>
<text x="100.5" y="236.5">4</text>
<text x="199.1" y="236.5">3</text>
<text x="215.2" y="236.5">4</text>
</g>
<g font-size="3.2">
<text x="199" y="39.9" transform="rotate(-90 199 39.9)">4</text>
<text x="38.6" y="70.4">1</text>
<text x="38.6" y="73.9">2</text>
<text x="199" y="82.3" transform="rotate(-90 199 82.3)">4</text>
<text x="35.3" y="100.7">2</text>
<text x="35.3" y="107.8">3</text>
<text x="35.3" y="104.2">4</text>
<text x="77.2" y="127.2">1</text>
<text x="80.7" y="128.9">GND</text>
<text x="158.3" y="127.2">1</text>
<text x="161.8" y="128.9">GND</text>
</g>
</svg>
